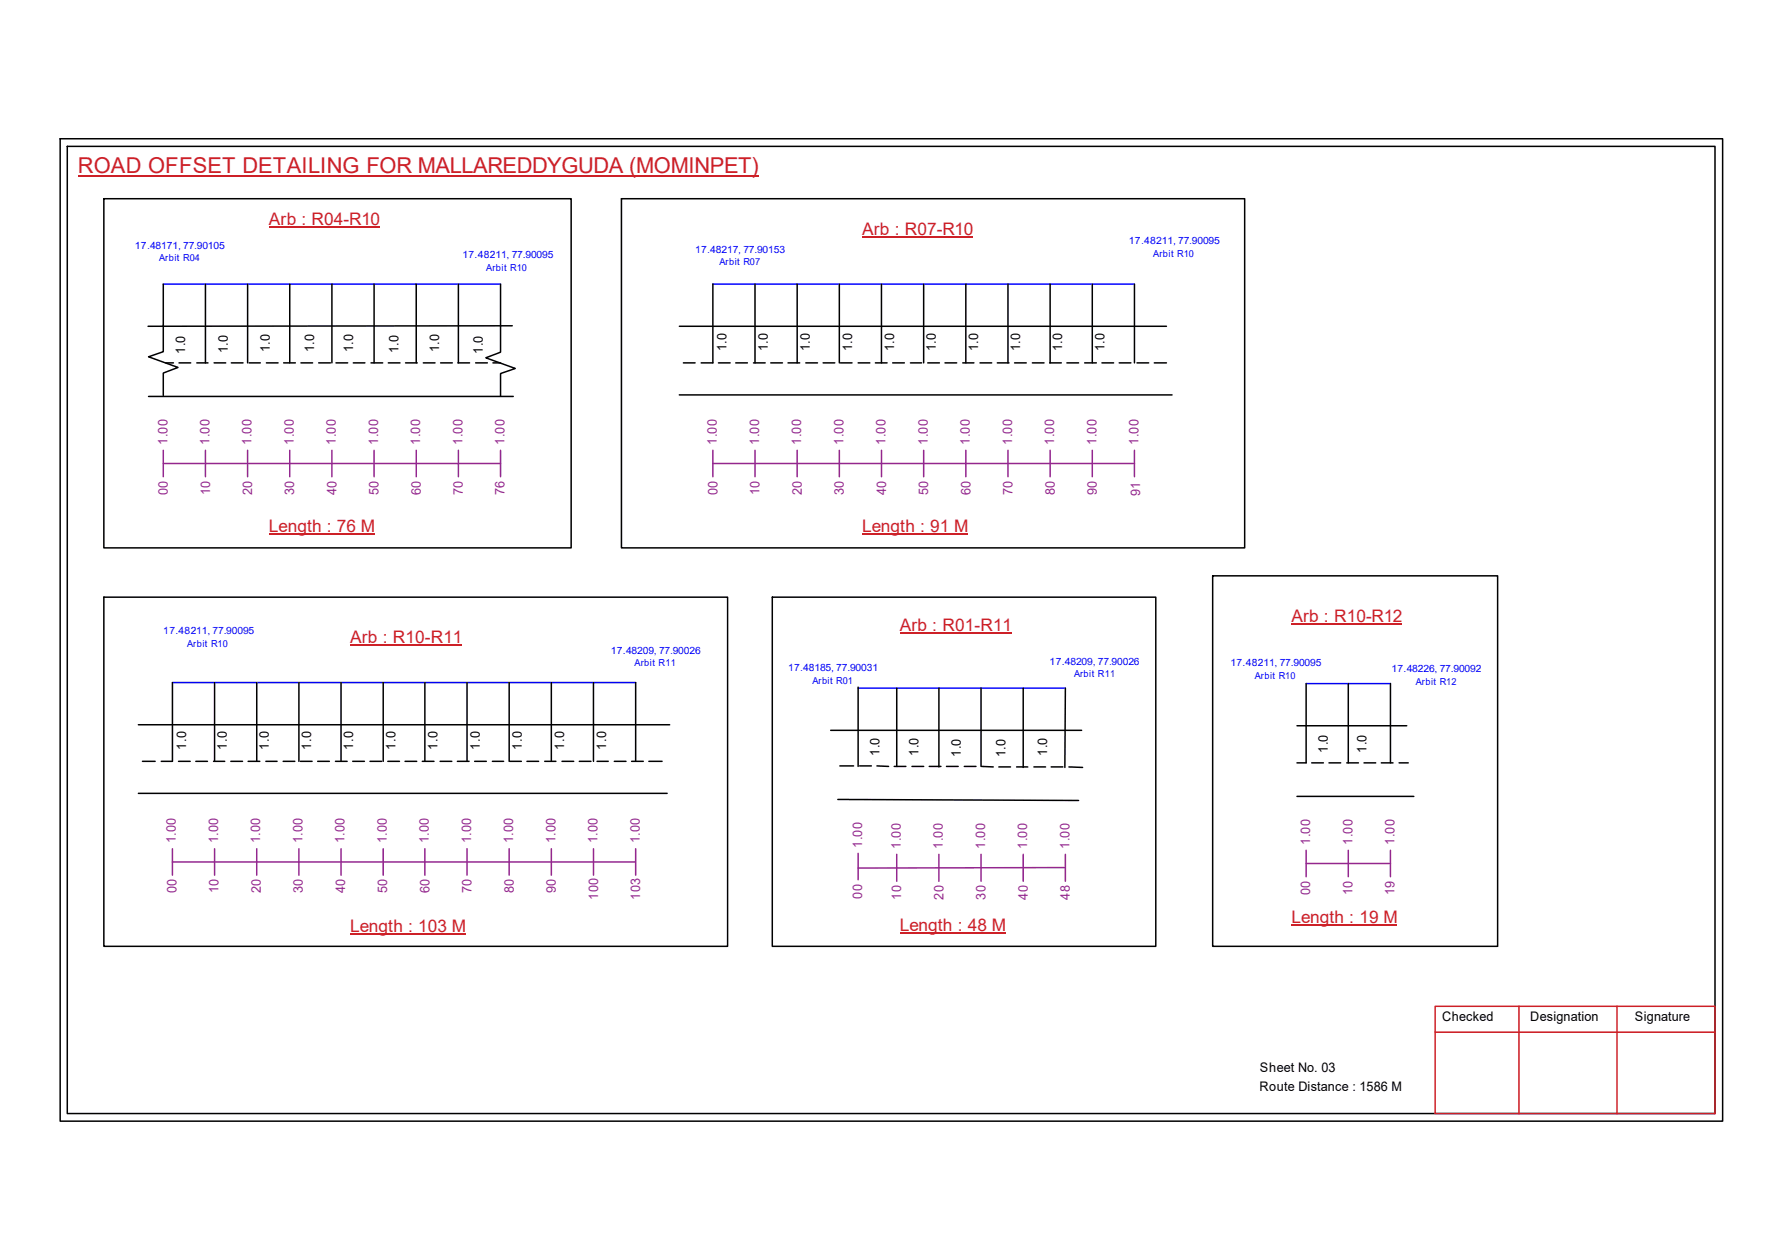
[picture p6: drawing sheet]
<svg xmlns="http://www.w3.org/2000/svg" width="297mm" height="210mm" viewBox="0 0 297 210" stroke-linecap="round" stroke-linejoin="round" font-family="sans-serif">
<g fill="none" stroke="#000" stroke-width=".25">
<path d="M10 23.1h277.1v163.7h-277.1zM11.2 24.4h274.7v161.1h-274.7zM17.3 33.1h77.9v58.2h-77.9zM103.6 33.1h103.9v58.2h-103.9zM27.2 54.2v4.4l-2.4 .8 4.9 1.8-2.5 .9v3.8M27.2 47.3v7.1M34.2 47.3v13.2M41.3 47.3v13.2M48.3 47.3v13.2M55.3 47.3v13.2M62.4 47.3v13.2M69.4 47.3v13.2"/>
<path d="M76.4 47.3v13.2M83.4 47.3v11.4l-2.4 .9 4.9 1.8-2.5 .8v3.8M85.4 54.3l-60.7 .1M113.2 54.4h81.2M118.8 47.3v13.2h-1.9M125.9 47.3v13.2M132.9 47.3v13.2M139.9 47.3v13.2M146.9 47.3v13.2M154 47.3v13.2M161 47.3v13.2M168 47.3v13.2"/>
<path d="M175 47.3v13.2M182.1 47.3v13.2M189.1 47.3v13.2M24.8 66h60.8M27.6 60.5h1.3M29.8 60.5h2M32.8 60.5h1.9M35.7 60.5h1.9M38.6 60.5h1.9M41.5 60.5h1.9M44.4 60.5h2M47.3 60.5h1.9"/>
<path d="M50.2 60.5h1.9M53.1 60.5h2M56 60.5h2M58.9 60.5h1.9M61.8 60.5h2M64.7 60.5h2M67.6 60.5h2M70.6 60.5h1.9M73.4 60.5h2M76.3 60.5h2M79.3 60.5h1.9M82.2 60.5h1.2"/>
<path d="M113.2 65.8h82.2M113.9 60.5h2M119.8 60.5h1.9M122.6 60.5h2M125.6 60.5h1.9M128.5 60.5h1.9M131.4 60.5h1.9M134.3 60.5h2M137.2 60.5h1.9M140.1 60.5h1.9M143 60.5h2M145.9 60.5h2"/>
<path d="M148.8 60.5h1.9M151.8 60.5h1.8M154.6 60.5h2M157.5 60.5h2M160.5 60.5h1.8M163.4 60.5h1.9M166.2 60.5h2M169.1 60.5h2M172.1 60.5h1.9M175 60.5h1.9M177.8 60.5h2M180.8 60.5h1.9"/>
<path d="M183.7 60.5h1.9M186.6 60.5h1.9M189.5 60.5h2M192.4 60.5h2M17.3 99.5h104v58.1h-104zM128.7 99.5h64v58.1h-64zM202.1 95.9h47.5v61.7h-47.5zM28.7 113.7v13.1h-1.8M35.8 113.7v13.1M42.8 113.7v13.1M49.8 113.7v13.1M56.9 113.7v13.1"/>
<path d="M63.9 113.7v13.1M70.8 113.7v13.1M77.8 113.7v13.1M84.9 113.7v13.1M91.9 113.7v13.1M98.9 113.7v13.1M106 113.7v13.1M143 114.5v13.2M149.5 114.6v13.1M156.5 114.6v13.2M163.5 114.6v13.1M170.6 114.6v13.2"/>
<path d="M177.6 114.6l-.1 13.2M217.7 113.9v13.2h-1.5M224.7 113.9v13.2M231.8 113.9v13.2M23.1 120.7h88.5M23.1 132.2h88.1M23.7 126.8h2.2M29.8 126.8h1.9M32.6 126.8h2M35.6 126.8h1.9M38.5 126.8h1.9M41.4 126.8h1.9"/>
<path d="M44.3 126.8h1.9M47.2 126.8h1.9M50.1 126.8h1.9M53 126.8h1.9M55.9 126.8h2M58.8 126.8h1.9M61.7 126.8h1.9M64.6 126.8h2M67.5 126.8h2M70.4 126.8h1.9M73.4 126.8h1.9M76.2 126.8h2"/>
<path d="M79.1 126.8h2M82.1 126.8h1.8M85 126.8h1.9M87.8 126.8h2M90.8 126.8h1.9M93.7 126.8h1.9M96.6 126.8h1.9M99.5 126.8h1.9M102.4 126.8h1.9M105.3 126.8h1.9M108.2 126.8h2.2M138.5 121.7h41.8"/>
<path d="M139.7 133.2l40.1 .1M140 127.6h2.3M143.3 127.6h1.9M146.2 127.6l1.9 .1M149.1 127.7h1.9M152 127.7h2M154.9 127.7h1.9M157.8 127.7h1.9M160.7 127.7h2M163.6 127.7l2 .1M166.5 127.8h1.9M169.5 127.8h1.8"/>
<path d="M172.3 127.8h2M175.2 127.8h2M178.2 127.8h2.3M216.2 120.9h18.3M216.2 132.7h19.5M218.6 127.1h2M221.5 127.1h2M224.5 127.1h1.9M227.4 127.1h1.9M230.2 127.1h2M233.2 127.1h1.5"/>
</g>
<path d="M239.2 167.6h46.7v17.9h-46.7zM239.2 172h46.7M253.2 167.6v17.9M269.5 167.6v17.9" fill="none" stroke="#cc1f26" stroke-width=".25"/>
<path d="M13 29.3h113.4" fill="none" stroke="#cd2027" stroke-width=".25"/>
<path d="M27.2 47.3h56.2M118.8 47.3h70.3M28.7 113.7h77.3M143 114.6h34.6M217.7 113.9h14.1" fill="none" stroke="#00f" stroke-width=".25"/>
<g fill="none" stroke="#93278f" stroke-width=".25">
<path d="M27.2 77.2h56.2M27.2 75v4.4M34.2 75v4.4M41.3 75v4.4M48.3 75v4.4M55.3 75v4.4M62.4 75v4.4M69.4 75v4.4M76.4 75v4.4M83.4 75v4.4M118.8 77.2h70.3M118.8 75v4.4"/>
<path d="M125.9 75v4.4M132.9 75v4.4M139.9 75v4.4M146.9 75v4.4M154 75v4.4M161 75v4.4M168 75v4.4M175 75v4.4M182.1 75v4.4M189.1 75v4.4M28.7 143.6h77.3M28.7 141.4v4.4"/>
<path d="M35.8 141.4v4.4M42.8 141.4v4.4M49.8 141.4v4.4M56.9 141.4v4.4M63.9 141.4v4.4M70.8 141.4v4.4M77.8 141.4v4.4M84.9 141.4v4.4M91.9 141.4v4.4M98.9 141.4v4.4M106 141.4v4.4M143 142.2v4.4"/>
<path d="M149.5 142.3v4.5M156.5 142.3v4.5M163.5 142.3v4.5M170.6 142.3v4.5M177.6 144.5l-34.6 .1M177.6 142.3v4.5M217.7 143.8h14.1M217.7 141.6v4.4M224.7 141.6v4.4M231.8 141.6v4.4"/>
</g>
<path d="M44.8 37.8h18.5M143.7 39.5h18.5M44.8 88.9h17.6M143.7 89h17.6M58.4 107.5h18.6M150 105.4h18.6M215.3 104h18.4M58.4 155.5h19.2M150 155.4h17.6M215.3 154.1h17.6" fill="none" stroke="#cd2027" stroke-width=".17"/>
<text font-size="3.6" fill="#cd2027" x="13" y="28.9">ROAD OFFSET DETAILING FOR MALLAREDDYGUDA (MOMINPET)</text>
<g font-size="2.9" fill="#cd2027">
<text x="44.8" y="37.4">Arb : R04-R10</text>
<text x="143.7" y="39.1">Arb : R07-R10</text>
<text x="44.8" y="88.6">Length : 76 M</text>
<text x="143.7" y="88.6">Length : 91 M</text>
<text x="58.4" y="107.2">Arb : R10-R11</text>
<text x="150" y="105.1">Arb : R01-R11</text>
<text x="215.3" y="103.6">Arb : R10-R12</text>
<text x="58.4" y="155.2">Length : 103 M</text>
<text x="150" y="155.1">Length : 48 M</text>
<text x="215.3" y="153.8">Length : 19 M</text>
</g>
<g font-size="2.2">
<text x="30.9" y="58.9" transform="rotate(-90 30.9 58.9)">1.0</text>
<text x="38" y="58.8" transform="rotate(-90 38 58.8)">1.0</text>
<text x="45" y="58.7" transform="rotate(-90 45 58.7)">1.0</text>
<text x="52.4" y="58.7" transform="rotate(-90 52.4 58.7)">1.0</text>
<text x="58.9" y="58.7" transform="rotate(-90 58.9 58.7)">1.0</text>
<text x="66.4" y="58.8" transform="rotate(-90 66.4 58.8)">1.0</text>
<text x="73.2" y="58.7" transform="rotate(-90 73.2 58.7)">1.0</text>
<text x="80.5" y="58.9" transform="rotate(-90 80.5 58.9)">1.0</text>
<text x="121.1" y="58.5" transform="rotate(-90 121.1 58.5)">1.0</text>
<text x="128" y="58.5" transform="rotate(-90 128 58.5)">1.0</text>
<text x="135" y="58.5" transform="rotate(-90 135 58.5)">1.0</text>
<text x="142" y="58.5" transform="rotate(-90 142 58.5)">1.0</text>
<text x="149.1" y="58.5" transform="rotate(-90 149.1 58.5)">1.0</text>
<text x="156" y="58.5" transform="rotate(-90 156 58.5)">1.0</text>
<text x="163" y="58.5" transform="rotate(-90 163 58.5)">1.0</text>
<text x="170" y="58.5" transform="rotate(-90 170 58.5)">1.0</text>
<text x="177.1" y="58.5" transform="rotate(-90 177.1 58.5)">1.0</text>
<text x="184.1" y="58.5" transform="rotate(-90 184.1 58.5)">1.0</text>
<text x="31" y="124.9" transform="rotate(-90 31 124.9)">1.0</text>
<text x="37.8" y="124.9" transform="rotate(-90 37.8 124.9)">1.0</text>
<text x="44.8" y="124.9" transform="rotate(-90 44.8 124.9)">1.0</text>
<text x="51.9" y="124.9" transform="rotate(-90 51.9 124.9)">1.0</text>
<text x="58.9" y="124.9" transform="rotate(-90 58.9 124.9)">1.0</text>
<text x="65.9" y="124.9" transform="rotate(-90 65.9 124.9)">1.0</text>
<text x="72.9" y="124.9" transform="rotate(-90 72.9 124.9)">1.0</text>
<text x="80" y="124.9" transform="rotate(-90 80 124.9)">1.0</text>
<text x="87" y="124.9" transform="rotate(-90 87 124.9)">1.0</text>
<text x="94" y="124.9" transform="rotate(-90 94 124.9)">1.0</text>
<text x="101" y="124.9" transform="rotate(-90 101 124.9)">1.0</text>
<text x="146.6" y="125.9" transform="rotate(-90 146.6 125.9)">1.0</text>
<text x="153.1" y="125.9" transform="rotate(-90 153.1 125.9)">1.0</text>
<text x="174.5" y="125.9" transform="rotate(-90 174.5 125.9)">1.0</text>
<text x="221.4" y="125.4" transform="rotate(-90 221.4 125.4)">1.0</text>
<text x="227.8" y="125.4" transform="rotate(-90 227.8 125.4)">1.0</text>
<text x="160.1" y="126.1" transform="rotate(-90 160.1 126.1)">1.0</text>
<text x="167.6" y="126.2" transform="rotate(-90 167.6 126.2)">1.0</text>
<text x="240.4" y="170.1">Checked</text>
<text x="255.1" y="170.1">Designation</text>
<text x="272.5" y="170.1">Signature</text>
<text x="210" y="178.6">Sheet No. 03</text>
<text x="209.9" y="181.7">Route Distance : 1586 M</text>
</g>
<g font-size="2.2" fill="#93278f">
<text x="27.9" y="74.1" transform="rotate(-90 27.9 74.1)">1.00</text>
<text x="34.9" y="74.1" transform="rotate(-90 34.9 74.1)">1.00</text>
<text x="41.9" y="74.1" transform="rotate(-90 41.9 74.1)">1.00</text>
<text x="49" y="74.1" transform="rotate(-90 49 74.1)">1.00</text>
<text x="56" y="74.1" transform="rotate(-90 56 74.1)">1.00</text>
<text x="63" y="74.1" transform="rotate(-90 63 74.1)">1.00</text>
<text x="70.1" y="74.1" transform="rotate(-90 70.1 74.1)">1.00</text>
<text x="77.1" y="74.1" transform="rotate(-90 77.1 74.1)">1.00</text>
<text x="84.1" y="74.1" transform="rotate(-90 84.1 74.1)">1.00</text>
<text x="119.5" y="74.1" transform="rotate(-90 119.5 74.1)">1.00</text>
<text x="126.5" y="74.1" transform="rotate(-90 126.5 74.1)">1.00</text>
<text x="133.6" y="74.1" transform="rotate(-90 133.6 74.1)">1.00</text>
<text x="140.6" y="74.1" transform="rotate(-90 140.6 74.1)">1.00</text>
<text x="147.6" y="74.1" transform="rotate(-90 147.6 74.1)">1.00</text>
<text x="154.6" y="74.1" transform="rotate(-90 154.6 74.1)">1.00</text>
<text x="161.7" y="74.1" transform="rotate(-90 161.7 74.1)">1.00</text>
<text x="168.7" y="74.1" transform="rotate(-90 168.7 74.1)">1.00</text>
<text x="175.7" y="74.1" transform="rotate(-90 175.7 74.1)">1.00</text>
<text x="182.7" y="74.1" transform="rotate(-90 182.7 74.1)">1.00</text>
<text x="189.8" y="74.1" transform="rotate(-90 189.8 74.1)">1.00</text>
<text x="28" y="82.5" transform="rotate(-90 28 82.5)">00</text>
<text x="35" y="82.5" transform="rotate(-90 35 82.5)">10</text>
<text x="42" y="82.5" transform="rotate(-90 42 82.5)">20</text>
<text x="49.1" y="82.5" transform="rotate(-90 49.1 82.5)">30</text>
<text x="56.1" y="82.5" transform="rotate(-90 56.1 82.5)">40</text>
<text x="63.1" y="82.5" transform="rotate(-90 63.1 82.5)">50</text>
<text x="70.1" y="82.5" transform="rotate(-90 70.1 82.5)">60</text>
<text x="77.2" y="82.5" transform="rotate(-90 77.2 82.5)">70</text>
<text x="84.1" y="82.5" transform="rotate(-90 84.1 82.5)">76</text>
<text x="119.6" y="82.5" transform="rotate(-90 119.6 82.5)">00</text>
<text x="126.6" y="82.5" transform="rotate(-90 126.6 82.5)">10</text>
<text x="133.6" y="82.5" transform="rotate(-90 133.6 82.5)">20</text>
<text x="140.7" y="82.5" transform="rotate(-90 140.7 82.5)">30</text>
<text x="147.7" y="82.5" transform="rotate(-90 147.7 82.5)">40</text>
<text x="154.7" y="82.5" transform="rotate(-90 154.7 82.5)">50</text>
<text x="161.8" y="82.5" transform="rotate(-90 161.8 82.5)">60</text>
<text x="168.8" y="82.5" transform="rotate(-90 168.8 82.5)">70</text>
<text x="175.8" y="82.5" transform="rotate(-90 175.8 82.5)">80</text>
<text x="182.8" y="82.5" transform="rotate(-90 182.8 82.5)">90</text>
<text x="190" y="82.6" transform="rotate(-90 190 82.6)">91</text>
<text x="29.3" y="140.5" transform="rotate(-90 29.3 140.5)">1.00</text>
<text x="36.4" y="140.5" transform="rotate(-90 36.4 140.5)">1.00</text>
<text x="43.4" y="140.5" transform="rotate(-90 43.4 140.5)">1.00</text>
<text x="50.4" y="140.5" transform="rotate(-90 50.4 140.5)">1.00</text>
<text x="57.4" y="140.5" transform="rotate(-90 57.4 140.5)">1.00</text>
<text x="64.5" y="140.5" transform="rotate(-90 64.5 140.5)">1.00</text>
<text x="71.5" y="140.5" transform="rotate(-90 71.5 140.5)">1.00</text>
<text x="78.5" y="140.5" transform="rotate(-90 78.5 140.5)">1.00</text>
<text x="85.6" y="140.5" transform="rotate(-90 85.6 140.5)">1.00</text>
<text x="92.6" y="140.5" transform="rotate(-90 92.6 140.5)">1.00</text>
<text x="99.6" y="140.5" transform="rotate(-90 99.6 140.5)">1.00</text>
<text x="106.6" y="140.5" transform="rotate(-90 106.6 140.5)">1.00</text>
<text x="143.7" y="141.2" transform="rotate(-90 143.7 141.2)">1.00</text>
<text x="150.2" y="141.4" transform="rotate(-90 150.2 141.4)">1.00</text>
<text x="157.2" y="141.4" transform="rotate(-90 157.2 141.4)">1.00</text>
<text x="164.2" y="141.4" transform="rotate(-90 164.2 141.4)">1.00</text>
<text x="171.2" y="141.4" transform="rotate(-90 171.2 141.4)">1.00</text>
<text x="178.3" y="141.4" transform="rotate(-90 178.3 141.4)">1.00</text>
<text x="218.4" y="140.7" transform="rotate(-90 218.4 140.7)">1.00</text>
<text x="225.4" y="140.7" transform="rotate(-90 225.4 140.7)">1.00</text>
<text x="232.4" y="140.7" transform="rotate(-90 232.4 140.7)">1.00</text>
<text x="29.4" y="148.8" transform="rotate(-90 29.4 148.8)">00</text>
<text x="36.4" y="148.8" transform="rotate(-90 36.4 148.8)">10</text>
<text x="43.5" y="148.8" transform="rotate(-90 43.5 148.8)">20</text>
<text x="50.5" y="148.8" transform="rotate(-90 50.5 148.8)">30</text>
<text x="57.5" y="148.8" transform="rotate(-90 57.5 148.8)">40</text>
<text x="64.6" y="148.8" transform="rotate(-90 64.6 148.8)">50</text>
<text x="71.6" y="148.8" transform="rotate(-90 71.6 148.8)">60</text>
<text x="78.6" y="148.8" transform="rotate(-90 78.6 148.8)">70</text>
<text x="85.6" y="148.8" transform="rotate(-90 85.6 148.8)">80</text>
<text x="92.7" y="148.8" transform="rotate(-90 92.7 148.8)">90</text>
<text x="99.7" y="149.9" transform="rotate(-90 99.7 149.9)">100</text>
<text x="106.7" y="149.9" transform="rotate(-90 106.7 149.9)">103</text>
<text x="143.7" y="149.7" transform="rotate(-90 143.7 149.7)">00</text>
<text x="150.2" y="149.9" transform="rotate(-90 150.2 149.9)">10</text>
<text x="157.3" y="149.9" transform="rotate(-90 157.3 149.9)">20</text>
<text x="164.3" y="149.9" transform="rotate(-90 164.3 149.9)">30</text>
<text x="171.3" y="149.9" transform="rotate(-90 171.3 149.9)">40</text>
<text x="178.3" y="149.9" transform="rotate(-90 178.3 149.9)">48</text>
<text x="218.4" y="149.1" transform="rotate(-90 218.4 149.1)">00</text>
<text x="225.4" y="149.1" transform="rotate(-90 225.4 149.1)">10</text>
<text x="232.4" y="149.1" transform="rotate(-90 232.4 149.1)">19</text>
</g>
<g font-size="1.7" fill="#00f">
<text x="22.5" y="41.4">17.48171, 77.90105</text>
<text x="188.2" y="40.7">17.48211, 77.90095</text>
<text x="77.1" y="43">17.48211, 77.90095</text>
<text x="115.9" y="42.1">17.48217, 77.90153</text>
<text x="27.2" y="105.7">17.48211, 77.90095</text>
<text x="101.8" y="108.9">17.48209, 77.90026</text>
<text x="131.4" y="111.8">17.48185, 77.90031</text>
<text x="175" y="110.7">17.48209, 77.90026</text>
<text x="205.1" y="111">17.48211, 77.90095</text>
<text x="231.9" y="111.9">17.48226, 77.90092</text>
</g>
<g font-size="1.6" fill="#00f">
<text x="26.5" y="43.5">Arbit R04</text>
<text x="81.1" y="45.1">Arbit R10</text>
<text x="119.9" y="44.2">Arbit R07</text>
<text x="192.2" y="42.8">Arbit R10</text>
<text x="31.2" y="107.8">Arbit R10</text>
<text x="105.8" y="111">Arbit R11</text>
<text x="135.4" y="114">Arbit R01</text>
<text x="179" y="112.9">Arbit R11</text>
<text x="209.2" y="113.1">Arbit R10</text>
<text x="236" y="114">Arbit R12</text>
</g>
</svg>
